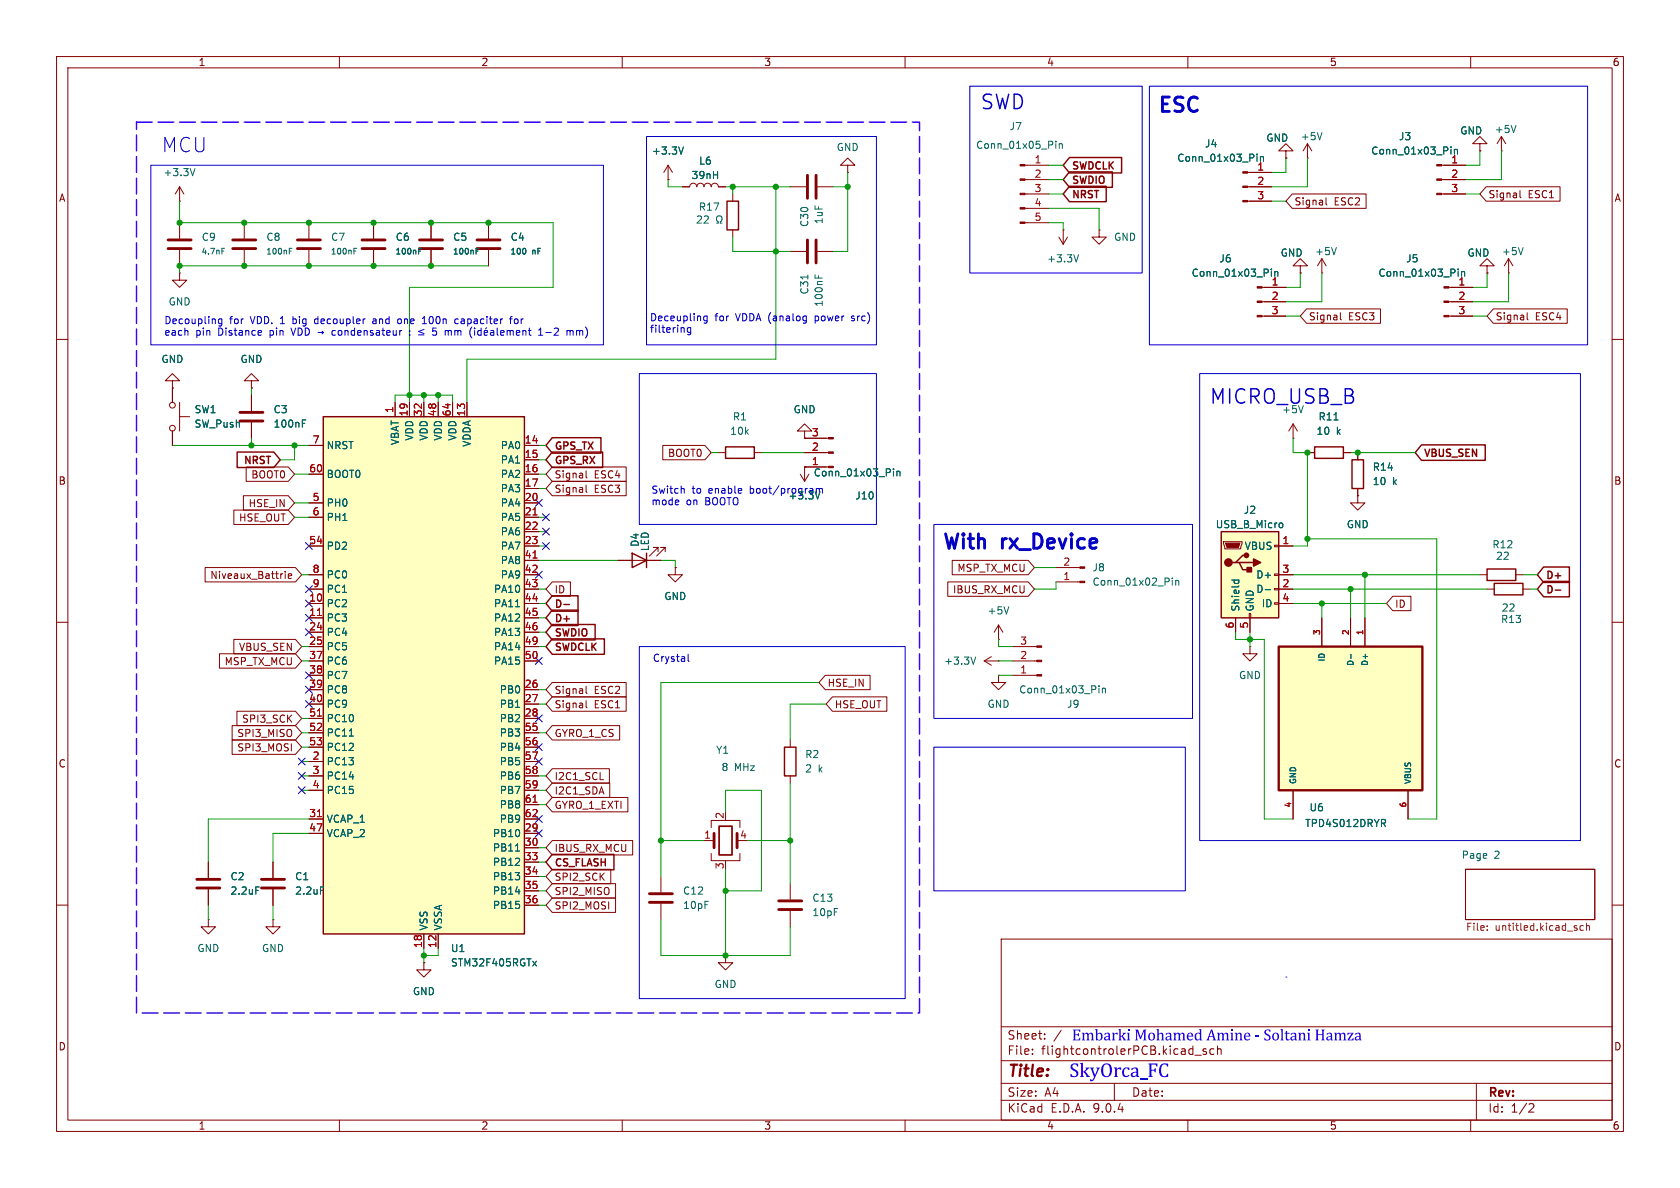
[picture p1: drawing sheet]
<svg xmlns="http://www.w3.org/2000/svg" width="297mm" height="210mm" viewBox="0 0 297 210" stroke-linecap="round" stroke-linejoin="round" font-family="sans-serif">
<g fill="none" stroke="#840000" stroke-width=".18">
<path d="M10 10h277v190h-277zM12 12h273v186h-273zM60 10v2M110 10v2M160 10v2M210 10v2M260 10v2M139.7 33h2.8M144.5 33h2.8M181.2 29.2h4.2M181.2 31.8h4.2M181.2 34.3h4.2"/>
<path d="M181.2 36.8h4.2M181.2 39.4h4.2M227.3 26.7h-1.2l1.2-1.3 1.3 1.3h-1.3v1.2M227.3 27.9h.1M31.7 48.3v1.2h1.3l-1.3 1.3-1.2-1.3h1.2M31.7 48.3h.1M139.7 44.5h2.8M144.5 44.5h2.8M187.2 41.9l.8 1.3M188 40.6h.1M188 40.6v2.6M188.7 41.9l-.7 1.3"/>
<path d="M194.3 40.6v1.3h1.3l-1.3 1.3-1.3-1.3h1.3M194.3 40.6h.1M10 60h2M30.5 68.6v2.5M30.5 76.2v2.5M31.7 73.7h1.8M31.7 71.1v5.1M44.4 69.9v2.7M44.4 74.7v2.8M228.6 77.5h.1M228.6 74.9l-.8 1.3M228.6 74.9l.8 1.3"/>
<path d="M228.6 74.9v2.6M285 60h2M231.1 80h1.3M237.5 80h1.3M10 110h2M174 116.8h2.5M174 116.8l1.3 .8M175.3 116.1l-1.3 .7M176.5 119.4v1.3h1.3l-1.3 1.2-1.2-1.2h1.2M176.5 119.4h.1M176.5 113h.1M176.5 116.8h.1"/>
<path d="M176.5 110.5l-.7 1.3M176.5 110.5l.8 1.3M176.5 110.5v2.5M179.1 119.4h4.2M179.1 116.8h4.2M179.1 114.3h4.2M186.7 102.9h4.2M186.7 100.3h4.2M285 110h2M36.8 152.4v2.8M36.8 157.2v2.8M48.3 152.4v2.8"/>
<path d="M48.3 157.2v2.8M259.1 153.7h22.8v8.9h-22.8zM10 160h2M36.8 162.6v1.2h1.3l-1.3 1.3-1.2-1.3h1.2M36.8 162.6h.1M48.3 162.6v1.2h1.2l-1.2 1.3-1.3-1.3h1.3M48.3 162.6h.1M177 166h108v32h-108zM285 160h2M60 198v2M110 198v2M160 198v2"/>
<path d="M177 194.5h108M177 191.5h108M177 187.5h108M177 181.5h108M182.5 186.3v.1M182.5 185.5v.1M184.7 183.6v.1M184.7 182.8v.1M187.6 182.1l-1.3 2M197 191.5v3M210 198v2M211.2 186.5h1.2"/>
<path d="M212.7 185.5v.3l.5 .2 .1 .2-.2 .2-.4-.1M214 185.5l-.1 .2 .1 .6 .2 .1 .4-.1M215.2 184.9v1.5M215.3 185.5h-.1M215.8 185.5l.1 .9M260 198v2M261 191.5v6.5M270.5 195.1l.5 .1 .2 .3-1 1.1h1"/>
<circle cx="30.5" cy="71.6" r=".51"/>
<circle cx="30.5" cy="75.7" r=".51"/>
</g>
<path d="M262.9 164.3v.2M262.9 163.7v.1M279.9 163.7l-.3-.1-.3 .3 .1 .5h.5M280.5 163.7l.1-.1 .4 .1v.8M280.5 163.2v1.3" fill="none" stroke="#725600" stroke-width=".18"/>
<path d="M142.7 31v4.1M144.3 31v4.1M142.7 42.4v4.1M144.3 42.4v4.1M42.4 72.9h4.1M42.4 74.4h4.1M34.8 155.4h4.1M34.8 157h4.1M46.2 155.4h4.1M46.2 157h4.1" fill="none" stroke="#840000" stroke-width=".51"/>
<g fill="#840000" stroke="#840000" stroke-width=".18">
<path d="M180.3 29.1h.9v.2h-.9z"/>
<path d="M180.3 31.6h.9v.3h-.9z"/>
<path d="M180.3 34.2h.9v.2h-.9z"/>
<path d="M180.3 36.7h.9v.3h-.9z"/>
<path d="M180.3 39.2h.9v.3h-.9z"/>
<path d="M183.3 119.3h.8v.2h-.8z"/>
<path d="M183.3 116.7h.8v.3h-.8z"/>
<path d="M183.3 114.2h.8v.2h-.8z"/>
<path d="M190.9 102.7h.9v.3h-.9z"/>
<path d="M190.9 100.2h.9v.3h-.9z"/>
</g>
<g fill="none" stroke="#006464" stroke-width=".18">
<path d="M186.7 25v.1M186.7 25.4v.8M187.3 25.4v.8M187.3 25.5l.1-.1h.3l.1 .8M142.8 48.6v.7M144.1 48.6v.6M144.7 48.7v.5M190.7 45l-.4 1.3M53.5 74.2h.6M53.5 74.8h.4M235.8 74.2h.8M172.5 116.1l-.4 1.3"/>
<path d="M178.3 107.3l-.4 1.2M207.2 102.2v.1M207.2 102.6v.8M207.8 102.6v.8M207.8 102.7l.2-.1 .3 .1 .1 .7M194.3 121.2v.2M194.3 121.7v.8M194.9 121.7v.8M194.9 121.8l.2-.1h.3v.8M45.2 156.8h.6M56.7 156.8h.6"/>
</g>
<path d="M232.4 79h5.1v2h-5.1z" fill="none" stroke="#840000" stroke-width=".25"/>
<path d="M215.9 94h10.2v15.2h-10.2z" fill="#ffffc2"/>
<path d="M215.9 94h10.2v15.2h-10.2zM218.4 99.4h.7l.6 1.3h1.3M219.1 99.4h2.5M220.3 98.2h-.6l-1.3 1.2h-.6" fill="none" stroke="#840000" stroke-width=".25"/>
<g fill="none" stroke="#840000" stroke-width=".18">
<path d="M30.5 67.3h1.2l-1.2-1.3-1.3 1.3h1.3v1.3M30.5 68.6h.1M44.4 67.3h1.3l-1.3-1.3-1.2 1.3h1.2v1.3M44.4 68.6h.1M216.3 95.8h3.3v.2l-.3 1h-2.8zM225.3 96.4h.8v.2h-.8zM226.1 96.5h2.5M218.4 109.2v2.6M220.9 108.5h.2v.7h-.2zM221 109.2v2.6M225.3 101.5h.8v.2h-.8zM225.3 104h.8v.3h-.8z"/>
<path d="M225.3 106.6h.8v.2h-.8zM226.1 101.6h2.5M226.1 104.1h2.5M226.1 106.7h2.5"/>
</g>
<path d="M216.7 96h2.5l-.3 .8h-2z" fill="#840000" stroke="#840000" stroke-width=".18"/>
<g fill="#840000" stroke="#840000" stroke-width=".25">
<path d="M220.5 100.3h.7v.8h-.7z"/>
<path d="M221.6 98.8l1.3 .6-1.3 .7z"/>
<circle cx="217.2" cy="99.4" r=".63"/>
<circle cx="220.3" cy="98.2" r=".38"/>
</g>
<path d="M226.4 92.4l.3 .1 .1 .2-.1 .5-.3 .1M217.7 102.5h1.3M218.2 102.5v.4M219 102.5v.4M223.7 104.2h.9" fill="none" stroke="#006464" stroke-width=".18"/>
<path d="M226.1 114.3h25.4v25.4h-25.4z" fill="#ffffc2"/>
<path d="M226.1 114.3h25.4v25.4h-25.4z" fill="none" stroke="#840000" stroke-width=".41"/>
<g fill="none" stroke="#840000" stroke-width=".18">
<path d="M31.7 35.6h.1M31.7 33l-.7 1.3M31.7 33l.8 1.3M31.7 33v2.6M31.7 39.4v2.8M43.2 39.4v2.8M54.6 39.4v2.8M66 39.4v2.8M76.2 39.4v2.8M86.4 39.4v2.8M118.1 31.8h.1M118.1 29.2l-.8 1.3"/>
<path d="M118.1 29.2l.8 1.3M118.1 29.2v2.6M231.1 27.9h.1M231.1 25.4l-.7 1.3M231.1 25.4l.8 1.3M231.1 25.4v2.5M254.9 29.2h4.2M254.9 31.8h4.2M254.9 34.3h4.2M31.7 44.2v2.8M43.2 44.2v2.8M54.6 44.2v2.8"/>
<path d="M66 44.2v2.8M76.2 44.2v2.8M86.4 44.2v2.8M223.1 50.8h4.2M223.1 53.3h4.2M223.1 55.9h4.2M233.7 48.3h.1M233.7 45.7v2.6M233.7 45.7l-.8 1.3M233.7 45.7l.7 1.3M256.1 50.8h4.2M256.1 53.3h4.2"/>
<path d="M256.1 55.9h4.2M262.9 47h-1.3l1.3-1.3 1.3 1.3h-1.3v1.3M262.9 48.3h.1M266.7 48.3h.1M266.7 45.7l-.8 1.3M266.7 45.7l.8 1.3M266.7 45.7v2.6M240 87.6v1.3h1.3l-1.3 1.3-1.2-1.3h1.2M240 87.6h.1M240 80v1.3M240 86.4v1.2M221 114.3v1.3h1.2l-1.2 1.2-1.3-1.2h1.3"/>
<path d="M221 114.3h.1M233.7 109.2v5.1M238.8 109.2v5.1M241.3 109.2v5.1M261.6 101.6h1.3M262.9 104.1h1.3M268 101.6h1.2M269.2 104.1h1.3M228.6 139.7v5.1M248.9 139.7v5.1M74.9 170.2v1.3h1.3l-1.3 1.2-1.2-1.2h1.2M74.9 170.2h.1"/>
<path d="M128.3 168.9v1.3h1.2l-1.2 1.3-1.3-1.3h1.3M128.3 168.9h.1"/>
</g>
<g fill="none" stroke="#006464" stroke-width=".18">
<path d="M34.5 29.8l-.5 1.3M120.8 26l-.4 1.2M233.7 23.4l-.4 1.3M256.5 26v.1M256.5 26.4v.8M257.1 26.4v.8M257.1 26.5l.2-.1 .3 .1 .1 .7M39.2 43.9h.5M51.1 43.9h.5M51.1 44.4h.4M62.6 43.9h.5M62.6 44.4h.3"/>
<path d="M74 43.9h.5M74 44.4h.3M84.2 43.9h.4M84.2 44.4h.3M92.9 44.1v.6M224.8 47.6v.1M224.8 48v.8M225.4 48.1l.1-.1 .3 .1 .1 .7M225.4 48v.8M236.3 43.8l-.5 1.2M257.8 47.6v.1M257.8 48v.8"/>
<path d="M258.4 48v.8M258.4 48.1l.2-.1 .3 .1v.7M269.3 43.8l-.4 1.2M238.8 115.7v.7M244.5 145.5l.5 .6M244.8 144.9l.2 .2-.2 .4"/>
</g>
<path d="M29.7 42.4h4.1M29.7 43.9h4.1M41.1 42.4h4.1M41.1 43.9h4.1M52.6 42.4h4M52.6 43.9h4M64 42.4h4.1M64 43.9h4.1M74.2 42.4h4M74.2 43.9h4M84.3 42.4h4.1M84.3 43.9h4.1" fill="none" stroke="#840000" stroke-width=".51"/>
<path d="M239 81.3h2v5.1h-2zM262.9 100.6h5.1v2h-5.1zM264.2 103.1h5v2.1h-5z" fill="none" stroke="#840000" stroke-width=".25"/>
<g fill="#840000" stroke="#840000" stroke-width=".18">
<path d="M254 29.1h.9v.2h-.9z"/>
<path d="M254 31.6h.9v.3h-.9z"/>
<path d="M254 34.2h.9v.2h-.9z"/>
<path d="M255.3 50.7h.8v.2h-.8z"/>
<path d="M255.3 53.2h.8v.3h-.8z"/>
<path d="M255.3 55.8h.8v.2h-.8z"/>
<path d="M222.2 50.7h.9v.2h-.9z"/>
<path d="M222.2 53.2h.9v.3h-.9z"/>
<path d="M222.2 55.8h.9v.2h-.9z"/>
</g>
<path d="M57.1 73.7h35.6v91.4h-35.6z" fill="#ffffc2"/>
<g fill="none" stroke="#840000" stroke-width=".25">
<path d="M128.5 35.6h2.1v5h-2.1zM189.1 32.9h6.5v2.8h-6.5l-1.1-1.4zM189.1 27.8h9.2v2.8h-9.2l-1.1-1.4zM189.1 30.4h7.6v2.7h-7.6l-1.1-1.3zM41.9 79.9h6.5l1.1 1.4-1.1 1.3h-6.5zM57.1 73.7h35.6v91.4h-35.6zM97.6 77.4h8.6v2.7h-8.6l-1.1-1.4zM97.6 79.9h8.9v2.7h-8.9l-1.1-1.3zM128.3 79h5v2h-5zM251.3 78.6h11.3v2.8h-11.3l-1.1-1.4zM111.8 97.8l2.5 1.3-2.5 1.2zM114.3 97.8v2.5"/>
<path d="M97.6 105.3h4.6v2.7h-4.6l-1.1-1.3zM97.6 110.4h7.6v2.7h-7.6l-1.1-1.3zM97.6 112.9h9.2v2.8h-9.2l-1.1-1.4zM97.6 107.9h4.6v2.7h-4.6l-1.1-1.4zM99.7 106.9h1M272.9 102.8h4.5v2.7h-4.5l-1.1-1.4zM272.9 100.2h4.5v2.8h-4.5l-1.1-1.4zM274.9 104.3h1M138.7 132.1h2v5.1h-2zM97.6 151h10.9v2.8h-10.9l-1.1-1.4z"/>
</g>
<g fill="none" stroke="#840000" stroke-width=".18">
<path d="M66 39.4v2.8M76.2 39.4v2.8M86.4 39.4v2.8M118.1 31.8h.1M120.6 33h1.3a.64 .64 0 0 1 .7-.6 .64 .64 0 0 1 .6 .6 .64 .64 0 0 1 .6-.6 .64 .64 0 0 1 .7 .6 .64 .64 0 0 1 .6-.6 .64 .64 0 0 1 .6 .6 .64 .64 0 0 1 .7-.6 .64 .64 0 0 1 .6 .6h1.3M129.5 34.3v1.3M149.9 29.2h-1.3l1.3-1.3 1.2 1.3h-1.2v1.3M149.9 30.5h.1M220.6 33h4.2M220.6 30.5h4.2M220.6 35.6h4.2M227.3 27.9h.1"/>
<path d="M228.4 34.3h13.1v2.5h-13.1l-1.1-1.2zM234.4 35v1l.2 .2M255.3 29.2h3.8M255.3 31.8h3.8M255.3 34.3h3.8M261.6 25.4h-1.3l1.3-1.3 1.3 1.3h-1.3v1.3M261.6 26.7h.1M262.7 33h13.1v2.6h-13.1l-1.1-1.3zM265.4 26.7h.1M265.4 24.1l-.7 1.3M265.4 24.1l.8 1.3M265.4 24.1v2.6"/>
<path d="M268.7 33.7v1.1l.2 .2M66 44.2v2.8M76.2 44.2v2.8M86.4 44.2v2.8M129.5 40.6v1.3M223.5 50.8h3.8M223.5 53.3h3.8M223.5 55.9h3.8M229.9 47h-1.3l1.3-1.3 1.2 1.3h-1.2v1.3M229.9 48.3h.1M231 54.6h13v2.6h-13l-1.1-1.3zM237 55.3v1.1l.1 .2"/>
<path d="M256.5 50.8h3.8M256.5 53.3h3.8M256.5 55.9h3.8M262.9 48.3h.1M264 54.6h13.1v2.6h-13.1l-1.1-1.3zM270 55.3v1.1l.2 .2M30.5 68.6h.1M30.5 68.6v2.5M30.5 76.2v2.5M44.4 68.6h.1M44.4 69.9v2.7M44.4 74.7v2.8"/>
<path d="M54.6 78.7h2.5M69.8 71.1v2.6M72.4 71.1v2.6M74.9 71.1v2.6M77.5 71.1v2.6M80 71.1v2.6M82.5 71.1v2.6M92.7 78.7h2.5M117.2 78.7h7.4l1.1 1.3-1.1 1.3h-7.4zM142.2 76.2h1.3l-1.3-1.3-1.2 1.3h1.2v1.3M142.2 77.5h.1M142.2 77.5h4.3"/>
<path d="M41.3 90.2h9.7l1.1 1.2-1.1 1.3h-9.7zM43 87.6h8l1.1 1.3-1.1 1.3h-8zM43.5 82.5h7.5l1.1 1.3-1.1 1.3h-7.5zM54.6 83.8h2.5M54.6 88.9h2.5M54.6 91.4h2.5M54.6 96.5h2.5M92.7 83.8h2.5M92.7 88.9h2.5M92.7 91.4h2.5M92.7 96.5h2.5M92.7 81.3h2.5"/>
<path d="M92.7 86.4h2.5M92.7 94h2.5M92.7 99.1h2.5M97.6 85.1h13.1v2.5h-13.1l-1.1-1.2zM97.6 82.5h13.1v2.6h-13.1l-1.1-1.3zM103.6 83.2v1.1l.2 .2M103.6 85.8v1l.2 .2M109.2 99.1h7.6M116.3 97.5v-.7h-.7h.7l-1.5 1.5M117.6 97.5v-.7h-.8h.8l-1.5 1.5M127 80h1.3M133.3 80h1.3"/>
<path d="M141.5 83.8l.7 1.3M142.2 82.6h.1M142.2 82.6v2.5M142.2 80h4.3M142.2 82.6h3.8M143 83.8l-.8 1.3M168.3 99.1h13.5l1.1 1.2-1.1 1.3h-13.5zM226.1 96.5h2.5M231.1 80h1.3M237.5 80h1.3M240 87.6h.1M240 80v1.3"/>
<path d="M240 86.4v1.2M36.3 100.3h15.9l1.1 1.3-1.1 1.3h-15.9zM38.8 115.6h13.4l1.1 1.2-1.1 1.3h-13.4zM41.3 113h10.9l1.1 1.3-1.1 1.3h-10.9zM50.4 101v.1M50.4 101.4v.9M51 101.8l.6-.1-.1-.2-.4-.1-.1 .2v.6h.5M54.6 101.6h2.5M54.6 104.1h2.5M54.6 106.7h2.5M54.6 109.2h2.5M54.6 111.8h2.5"/>
<path d="M54.6 114.3h2.5M54.6 116.8h2.5M54.6 119.4h2.5M92.7 101.6h2.5M92.7 104.1h2.5M92.7 106.7h2.5M92.7 109.2h2.5M92.7 111.8h2.5M92.7 114.3h2.5M92.7 116.8h2.5M97.6 102.9h3.2v2.5h-3.2l-1.1-1.3zM119.4 100.3v1.3h1.2l-1.2 1.3-1.3-1.3h1.3"/>
<path d="M119.4 100.3h.1M145.9 119.4h7.9v2.5h-7.9l-1.1-1.2zM167.6 102.9h14.2l1.1 1.2-1.1 1.3h-14.2zM218.4 109.2v2.6M221 109.2v2.6M226.1 101.6h2.5M226.1 104.1h2.5M226.1 106.7h2.5M233.7 109.2v5.1M238.8 109.2v5.1M241.3 109.2v5.1M246.2 105.4h3.2v2.6h-3.2l-1.1-1.3z"/>
<path d="M41 128.3h11.2l1.1 1.2-1.1 1.3h-11.2zM41 130.8h11.2l1.1 1.3-1.1 1.3h-11.2zM41.9 125.7h10.3l1.1 1.3-1.1 1.3h-10.3zM54.6 121.9h2.5M54.6 124.5h2.5M54.6 127h2.5M54.6 129.5h2.5M54.6 132.1h2.5M54.6 134.6h2.5M54.6 137.2h2.5M54.6 139.7h2.5M92.7 121.9h2.5"/>
<path d="M92.7 124.5h2.5M92.7 127h2.5M92.7 129.5h2.5M92.7 132.1h2.5M92.7 134.6h2.5M92.7 137.2h2.5M92.7 139.7h2.5M97.6 138.4h10.2v2.6h-10.2l-1.1-1.3zM97.6 135.9h10.1v2.5h-10.1l-1.1-1.2zM97.6 128.3h11.9v2.5h-11.9l-1.1-1.3zM97.6 123.2h13.1v2.5h-13.1l-1.1-1.2zM97.6 120.6h13.1v2.6h-13.1l-1.1-1.3z"/>
<path d="M103.6 123.9v1l.2 .2M103.6 121.3v1.1l.2 .2M106.1 137.8h.6M139.7 130.8v1.3M139.7 137.2v1.2M147.2 123.2h9.6v2.5h-9.6l-1.2-1.2zM228.6 139.7v5.1M248.9 139.7v5.1M36.8 152.4v2.8M36.8 157.2v2.8M48.3 152.4v2.8M48.3 157.2v2.8"/>
<path d="M54.6 144.8h2.5M54.6 147.3h2.5M92.7 144.8h2.5M92.7 147.3h2.5M92.7 142.2h2.5M92.7 149.9h2.5M92.7 152.4h2.5M92.7 154.9h2.5M92.7 157.5h2.5M97.6 153.7h10.4v2.5h-10.4l-1.1-1.3zM97.6 158.7h11.2v2.6h-11.2l-1.1-1.3zM97.6 156.2h11.2v2.6h-11.2l-1.1-1.3z"/>
<path d="M97.6 148.6h14.2v2.5h-14.2l-1.1-1.2zM97.6 141h13.4v2.5h-13.4l-1.1-1.3zM116.8 154.9v2.8M116.8 159.8v2.8M124.5 148.6h1.7M125.7 146.3v-1.3h5.1v1.3M125.7 150.9v1.2h5.1v-1.2M128.3 152.1v.3M139.7 156.2v2.8M74.9 170.2h.1M74.9 165.1v2.5M77.5 165.1v2.5"/>
<path d="M92.7 160h2.5M139.7 161v2.8"/>
</g>
<path d="M94.2 91h.7M94.2 98.6h.7M56.1 108.8h.7M56.1 126.6h.7M56.1 144.4h.7M94.2 141.8h.7" fill="none" stroke="#a90000" stroke-width=".18"/>
<g fill="none" stroke="#006464" stroke-width=".18">
<path d="M120.8 26l-.4 1.2M126.7 39.4h.3v-.2a.54 .54 0 0 1-.3-.7 .54 .54 0 0 1 .8-.3 .58 .58 0 0 1-.2 1v.2h.3M222.2 27.2v.2M222.2 27.7v.8M222.8 27.7v.8M222.8 27.8l.2-.1h.3l.1 .8M256.5 26v.1M256.5 26.4v.8M257.1 26.4v.8M257.1 26.5l.2-.1 .3 .1 .1 .7M268 22.2l-.4 1.2M74 44.4h.3"/>
<path d="M74 43.9h.5M84.2 44.4h.3M84.2 43.9h.4M92.9 44.1v.6M224.8 47.6v.1M224.8 48v.8M225.4 48.1l.1-.1 .3 .1 .1 .7M225.4 48v.8M257.8 47.6v.1M257.8 48v.8M258.4 48v.8M258.4 48.1l.2-.1 .3 .1v.7"/>
<path d="M53.5 74.8h.4M53.5 74.2h.6M235.8 74.2h.8M145 86.9l-.5 1.3M158 82.9v.1M158 83.3v.8M158.6 83.3v.8M158.6 83.4l.1-.1 .3 .1 .1 .7M226.4 92.4l.3 .1 .1 .2-.1 .5-.3 .1M91.1 107.3h.8M217.7 102.5h1.3M218.2 102.5v.4"/>
<path d="M219 102.5v.4M223.7 104.2h.9M238.8 115.7v.7M61.7 130.1h.8M45.2 156.8h.6M56.7 156.8h.6M91.1 150.4h.8M244.5 145.5l.5 .6M244.8 144.9l.2 .2-.2 .4M94.2 169.9l.6 .9M94.8 169.9l-.6 .9"/>
</g>
<path d="M114.8 158h4.1M114.8 159.5h4.1M126.2 147.3v2.6M130.3 147.3v2.6M137.7 159.3h4M137.7 160.8h4" fill="none" stroke="#840000" stroke-width=".51"/>
<path d="M127.1 146.1h2.3v5h-2.3z" fill="none" stroke="#840000" stroke-width=".3"/>
<g fill="#840000" stroke="#840000" stroke-width=".18">
<path d="M146.5 82.4h.8v.3h-.8z"/>
<path d="M146.5 79.9h.8v.2h-.8z"/>
<path d="M146.5 77.3h.8v.3h-.8z"/>
<path d="M219.7 30.4h.9v.2h-.9z"/>
<path d="M219.7 32.9h.9v.2h-.9z"/>
<path d="M219.7 35.4h.9v.3h-.9z"/>
</g>
<g fill="none" stroke="#009600" stroke-width=".18">
<path d="M31.7 35.6v3.8h66.1v11.4h-25.4v20.3M118.1 31.8v1.2h2.5M128.3 33h11.4M129.5 33v1.3M137.2 33v30.5h-54.7v7.6M147.3 33h2.6M149.9 30.5v14h-2.6M185.4 29.2h2.6M185.4 34.3h2.6M185.4 36.8h8.9v3.8M185.4 31.8h2.6M185.4 39.4h2.6v1.2"/>
<path d="M224.8 35.6h2.5M227.3 27.9v2.6h-2.5M231.1 27.9v5.1h-6.3M259.1 34.3h2.5M261.6 26.7v2.5h-2.5M265.4 26.7v5.1h-6.3M86.4 47h-54.7v1.3M129.5 41.9v2.6h10.2M227.3 55.9h2.6M229.9 48.3v2.5h-2.6M233.7 48.3v5h-6.4M260.3 55.9h2.6"/>
<path d="M262.9 48.3v2.5h-2.6M266.7 48.3v5h-6.4M30.5 78.7h24.1M44.4 68.6v1.3M44.4 77.5v1.2M52.1 78.7v2.6h-2.6M69.8 71.1v-1.2h10.2v1.2M74.9 69.9v1.2M77.5 69.9v1.2M95.2 78.7h1.3M228.6 77.5v2.5h2.5v16.5h-2.5M52.1 88.9h2.5"/>
<path d="M52.1 83.8h2.5M52.1 91.4h2.5M95.2 81.3h1.3M95.2 83.8h1.3M95.2 91.4h1.3M95.2 94h1.3M95.2 99.1h14M95.2 86.4h1.3M95.2 96.5h1.3M116.8 99.1h2.6v1.2M125.7 80h1.3M134.6 80h7.6"/>
<path d="M231.1 95.3h22.9v49.5h-5.1M238.8 80h11.4M53.3 101.6h1.3M53.3 114.3h1.3M53.3 116.8h1.3M95.2 109.2h1.3M95.2 104.1h1.3M95.2 106.7h1.3M95.2 114.3h1.3M95.2 111.8h1.3M176.5 113v1.3h2.6M176.5 116.8h2.6"/>
<path d="M176.5 119.4h2.6M182.9 100.3h3.8M186.7 102.9v1.2h-3.8M218.4 111.8v1.2h5.1v31.8h5.1M221 111.8v2.5M228.6 104.1h34.3M228.6 101.6h33M228.6 106.7h16.5M233.7 106.7v2.5M238.8 104.1v5.1M241.3 101.6v7.6M269.2 101.6h2.6"/>
<path d="M270.5 104.1h1.3M53.3 139.7h1.3M53.3 132.1h1.3M53.3 137.2h1.3M53.3 129.5h1.3M53.3 134.6h1.3M53.3 127h1.3M95.2 139.7h1.3M95.2 137.2h1.3M95.2 129.5h1.3M95.2 124.5h1.3M95.2 121.9h1.3"/>
<path d="M139.7 138.4v17.8M144.8 120.7h-28v34.2M146 124.5h-6.3v6.3M54.6 147.3h-6.3v5.1M54.6 144.8h-17.8v7.6M95.2 157.5h1.3M95.2 149.9h1.3M95.2 152.4h1.3M95.2 154.9h1.3M95.2 142.2h1.3M116.8 148.6h7.7M128.3 143.5v-3.8h6.3v17.8h-6.3"/>
<path d="M128.3 153.7v15.2M132.1 148.6h7.6M36.8 160v2.6M48.3 160v2.6M74.9 167.6v2.6M77.5 167.6v1.3h-2.6M95.2 160h1.3M116.8 162.6v6.3h22.9v-5.1"/>
</g>
<g fill="none" stroke="#000084" stroke-width=".18">
<path d="M54 95.9l1.2 1.2M55.2 95.9l-1.2 1.2M94.6 88.3l1.3 1.2M95.9 88.3l-1.3 1.2M95.9 93.4l1.2 1.2M95.9 95.9l1.2 1.2M95.9 90.8l1.2 1.2M97.1 93.4l-1.2 1.2M97.1 95.9l-1.2 1.2M97.1 90.8l-1.2 1.2M54 118.8l1.2 1.2M54 108.6l1.2 1.2"/>
<path d="M54 103.5l1.2 1.2M54 111.2l1.2 1.2M54 106.1l1.2 1.2M55.2 118.8l-1.2 1.2M55.2 108.6l-1.2 1.2M55.2 103.5l-1.2 1.2M55.2 111.2l-1.2 1.2M55.2 106.1l-1.2 1.2M94.6 101l1.3 1.2M94.6 116.2l1.3 1.2M95.9 101l-1.3 1.2M95.9 116.2l-1.3 1.2"/>
<path d="M52.7 136.6l1.2 1.2M52.7 139.1l1.2 1.2M52.7 134l1.2 1.2M53.9 136.6l-1.2 1.2M53.9 139.1l-1.2 1.2M53.9 134l-1.2 1.2M54 121.3l1.2 1.2M54 123.9l1.2 1.2M55.2 121.3l-1.2 1.2M55.2 123.9l-1.2 1.2M94.6 126.4l1.3 1.2M94.6 134l1.3 1.2"/>
<path d="M94.6 131.5l1.3 1.2M95.9 126.4l-1.3 1.2M95.9 134l-1.3 1.2M95.9 131.5l-1.3 1.2M94.6 146.7l1.3 1.2M94.6 144.2l1.3 1.2M95.9 146.7l-1.3 1.2M95.9 144.2l-1.3 1.2"/>
</g>
<g fill="none" stroke="#0000c2" stroke-width=".18">
<path d="M171.4 15.2h30.5v33.1h-30.5zM203.2 15.2h77.5v45.8h-77.5zM26.7 29.2h80v31.8h-80zM114.3 24.1h40.6v36.9h-40.6zM39.2 56.4v1l-.2 .2h-.3M39.2 56.4h-.3l-.3 .2 .1 .6h.5M46 58.4l.2 .3-.6 .1M46.2 59.2l-.2 .1M51.4 58l.5 1.3M55.7 56.4l-.1 .2 .1 .6M66.3 56.4h-.4M66.4 56.7h-.3l-.2 .2v.3h.5"/>
<path d="M70.8 56.4h-.3l-.2 .2 .1 .5 .1 .1h.3M71 58.4l-.2 .1M72.4 59.1v.2M72.4 58.5v.1M74 59.2h1M74.7 57.2h.7M74.8 56.3l.2-.4v1.3M75 58.2l-1 .4 1 .4M79.4 58.4l.4 .2v.7M81 56.4h-.4l-.2 .2 .1 .6h.5M83.9 58.4v.9M84.6 58.5l-.1 .2v.4l.2 .2 .4-.1"/>
<path d="M85.1 58v1.3M85.7 58.5v.7h.4M86.1 58.5l.1 .2-.6 .1M87.2 58.5l.1 .8M87.3 58.7l-.4 .1-.2 .2 .2 .3 .4-.1M87.9 58v1.1l.2 .2M88.6 58.5v.7h.4M89 58.5l.1 .2-.6 .1M89.7 58.5l.3-.1 .2 .2M89.7 58.4v.9M90.1 56.4h.5M90.2 58.6l.2-.2 .3 .1v.8"/>
<path d="M90.2 58.6v.7M90.6 55.9l-.3 .2v1.1M91.3 58.8l.6-.1-.1-.2-.3-.1-.2 .2v.6h.5M91.3 56.4h-.3l-.1 .2 .1 .5 .3 .1M92.4 58.5l.2-.1 .3 .1 .1 .8M92.4 58.4v.9M93.4 58.4h.5M93.6 58v1.1l.3 .2M95.2 59.3h.7M95.2 58.4l.4-.4v1.3M96.5 58.8h1M100.3 58.5l.3-.1 .2 .2"/>
<path d="M100.8 58.6l.2-.2 .3 .1v.8M100.8 58.6v.7M101.9 58.5l.4-.1 .2 .2M101.9 58.4v.9M102.5 58.6l.2-.2 .3 .1v.8M102.5 58.6v.7M103.5 57.8a1.46 1.46 0 0 1 0 1.9M121.6 58l-.1 .2 .1 .4 .1 .2 .4-.1M122.1 57.9v1l-.2 .3-.3-.1M125 55.9v1l-.2 .2h-.3M125 55.9h-.4l-.2 .2 .1 .6h.5M142.4 55.9h.1"/>
<path d="M142.5 55.9v1.1M142.5 56.7h-.1M150.5 56.7h.1M150.7 55.9l-.2 .1 .2 .3M113 66h41.9v26.7h-41.9zM212.1 66h67.3v82.6h-67.3zM120.6 86.3l.4 .2v.7M144.3 86.5l.4-.2 .2 .2M144.3 86.3v.9M144.9 86.5l.1-.2 .3 .1 .1 .8M144.9 86.5v.7M165.1 92.7h45.7v34.3h-45.7z"/>
<path d="M113 114.3h47v62.2h-47zM121.6 115.6v1.1l.2 .2M165.1 132.1h44.4v25.4h-44.4zM227.3 172.7h.1"/>
</g>
<path d="M24.1 21.6h138.5v157.5h-138.5z" fill="none" stroke="#3e00ff" stroke-width=".25" stroke-dasharray="2.8 1"/>
<g fill="#009600" stroke="#009600" stroke-width=".18">
<circle cx="128.3" cy="157.5" r=".46"/>
<circle cx="128.3" cy="168.9" r=".46"/>
<circle cx="139.7" cy="148.6" r=".46"/>
<circle cx="74.9" cy="168.9" r=".46"/>
<circle cx="116.8" cy="148.6" r=".46"/>
<circle cx="66" cy="39.4" r=".46"/>
<circle cx="66" cy="47" r=".46"/>
<circle cx="54.6" cy="47" r=".46"/>
<circle cx="54.6" cy="39.4" r=".46"/>
<circle cx="31.7" cy="47" r=".46"/>
<circle cx="43.2" cy="47" r=".46"/>
<circle cx="43.2" cy="39.4" r=".46"/>
<circle cx="31.7" cy="39.4" r=".46"/>
<circle cx="77.5" cy="69.9" r=".46"/>
<circle cx="74.9" cy="69.9" r=".46"/>
<circle cx="72.4" cy="69.9" r=".46"/>
<circle cx="44.4" cy="78.7" r=".46"/>
<circle cx="52.1" cy="78.7" r=".46"/>
<circle cx="149.9" cy="33" r=".46"/>
<circle cx="137.2" cy="33" r=".46"/>
<circle cx="137.2" cy="44.5" r=".46"/>
<circle cx="86.4" cy="39.4" r=".46"/>
<circle cx="129.5" cy="33" r=".46"/>
<circle cx="76.2" cy="39.4" r=".46"/>
<circle cx="76.2" cy="47" r=".46"/>
<circle cx="221" cy="113" r=".46"/>
<circle cx="233.7" cy="106.7" r=".46"/>
<circle cx="241.3" cy="101.6" r=".46"/>
<circle cx="238.8" cy="104.1" r=".46"/>
<circle cx="231.1" cy="95.3" r=".46"/>
<circle cx="240" cy="80" r=".46"/>
<circle cx="231.1" cy="80" r=".46"/>
</g>
<g font-size="3.5" fill="#0000c2">
<text x="173.2" y="19.7">SWD</text>
<text x="204.4" y="20.6">ESC</text>
<text x="28.4" y="27.2">MCU</text>
<text x="213.8" y="71.8">MICRO_USB_B</text>
<text x="166.3" y="97.8">With</text>
<text x="177.1" y="97.8">rx_Device</text>
</g>
<text font-size="3.5" fill="#0903ff" x="189" y="191.1">SkyOrca_FC</text>
<text font-size="2.8" fill="#0903ff" x="189.5" y="184.5">EmbarkiMohamedAmine- SoltaniHamza</text>
<text font-size="2.8" fill="#840000" x="178" y="190.9">Title:</text>
<g font-size="2.1" fill="#840000">
<text x="178" y="184">Sheet:</text>
<text x="178" y="186.7">File:</text>
<text x="184.1" y="186.7">flightcontrolerPCB.kicad_sch</text>
<text x="178" y="196.9">KiCad</text>
<text x="178" y="194.1">Size:</text>
<text x="184.7" y="194.1">A4</text>
<text x="185.7" y="196.9">E.D.A.</text>
<text x="193.3" y="196.9">9.0.4</text>
<text x="200" y="194.1">Date:</text>
<text x="263" y="194.3">Rev:</text>
<text x="263" y="196.9">Id:</text>
<text x="267.1" y="196.9">1/2</text>
</g>
<g font-size="1.8" fill="#840000">
<text x="35" y="11.9">1</text>
<text x="85" y="11.9">2</text>
<text x="135" y="11.9">3</text>
<text x="185" y="11.9">4</text>
<text x="235" y="11.9">5</text>
<text x="285" y="11.9">6</text>
<text x="10.3" y="35.9">A</text>
<text x="189.4" y="35.4">NRST</text>
<text x="189.4" y="30.3">SWDCLK</text>
<text x="189.4" y="32.9">SWDIO</text>
<text x="263" y="35.2">Signal</text>
<text x="270.1" y="35.2">ESC1</text>
<text x="285.3" y="35.9">A</text>
<text x="228.8" y="36.5">Signal</text>
<text x="235.9" y="36.5">ESC2</text>
<text x="231.3" y="56.8">Signal</text>
<text x="238.4" y="56.8">ESC3</text>
<text x="264.3" y="56.8">Signal</text>
<text x="271.4" y="56.8">ESC4</text>
<text x="42.8" y="82.4">NRST</text>
<text x="97.9" y="79.8">GPS_TX</text>
<text x="97.9" y="82.4">GPS_RX</text>
<text x="118" y="81">BOOT0</text>
<text x="251.6" y="81.1">VBUS_SEN</text>
<text x="10.3" y="85.9">B</text>
<text x="43.8" y="89.9">HSE_IN</text>
<text x="44.3" y="84.8">BOOT0</text>
<text x="97.9" y="87.3">Signal</text>
<text x="97.9" y="84.8">Signal</text>
<text x="105" y="87.3">ESC3</text>
<text x="105" y="84.8">ESC4</text>
<text x="285.3" y="85.9">B</text>
<text x="42.2" y="92.4">HSE_OUT</text>
<text x="169.2" y="101.3">MSP_TX_MCU</text>
<text x="37.1" y="102.6">Niveaux_Battrie</text>
<text x="97.9" y="107.8">D-</text>
<text x="97.9" y="105.1">ID</text>
<text x="168.4" y="105.1">IBUS_RX_MCU</text>
<text x="246.5" y="107.6">ID</text>
<text x="273.2" y="105.2">D-</text>
<text x="273.2" y="102.7">D+</text>
<text x="97.9" y="112.9">SWDIO</text>
<text x="97.9" y="110.3">D+</text>
<text x="39.6" y="117.8">MSP_TX_MCU</text>
<text x="42.2" y="115.3">VBUS_SEN</text>
<text x="97.9" y="115.4">SWDCLK</text>
<text x="97.9" y="125.4">Signal</text>
<text x="97.9" y="122.9">Signal</text>
<text x="105" y="125.4">ESC1</text>
<text x="105" y="122.9">ESC2</text>
<text x="146.2" y="121.6">HSE_IN</text>
<text x="147.5" y="125.4">HSE_OUT</text>
<text x="41.9" y="130.5">SPI3_MISO</text>
<text x="42.7" y="128">SPI3_SCK</text>
<text x="97.9" y="130.5">GYRO_1_CS</text>
<text x="10.3" y="135.9">C</text>
<text x="41.9" y="133">SPI3_MOSI</text>
<text x="285.3" y="135.9">C</text>
<text x="97.9" y="140.7">I2C1_SDA</text>
<text x="97.9" y="138.1">I2C1_SCL</text>
<text x="97.9" y="143.2">GYRO_1_EXTI</text>
<text x="97.9" y="155.9">SPI2_SCK</text>
<text x="97.9" y="153.5">CS_FLASH</text>
<text x="97.9" y="150.8">IBUS_RX_MCU</text>
<text x="97.9" y="161">SPI2_MOSI</text>
<text x="97.9" y="158.4">SPI2_MISO</text>
<text x="10.3" y="185.9">D</text>
<text x="285.3" y="185.9">D</text>
<text x="35" y="199.9">1</text>
<text x="85" y="199.9">2</text>
<text x="135" y="199.9">3</text>
<text x="185" y="199.9">4</text>
<text x="235" y="199.9">5</text>
<text x="285" y="199.9">6</text>
</g>
<g font-size="1.8" fill="#006464">
<text x="178.4" y="23.2">J7</text>
<text x="258.1" y="24">GND</text>
<text x="264.2" y="23.7">+5V</text>
<text x="115.2" y="27.5">+3.3V</text>
<text x="123.5" y="29.3">L6</text>
<text x="147.8" y="26.9">GND</text>
<text x="172.5" y="26.5">Conn_01x05_Pin</text>
<text x="208" y="28.8">Conn_01x03_Pin</text>
<text x="212.9" y="26.3">J4</text>
<text x="223.8" y="25.2">GND</text>
<text x="229.9" y="25">+5V</text>
<text x="242.3" y="27.5">Conn_01x03_Pin</text>
<text x="247.2" y="25">J3</text>
<text x="28.8" y="31.3">+3.3V</text>
<text x="122.2" y="31.9">39nH</text>
<text x="122.9" y="39.7">22</text>
<text x="123.5" y="37.4">R17</text>
<text x="143.1" y="40.2" transform="rotate(-90 143.1 40.2)">C30</text>
<text x="145.6" y="39.7" transform="rotate(-90 145.6 39.7)">1uF</text>
<text x="35.6" y="42.8">C9</text>
<text x="47" y="42.8">C8</text>
<text x="58.4" y="42.8">C7</text>
<text x="69.9" y="42.8">C6</text>
<text x="80" y="42.8">C5</text>
<text x="90.2" y="42.8">C4</text>
<text x="185" y="46.6">+3.3V</text>
<text x="196.9" y="42.8">GND</text>
<text x="215.5" y="46.6">J6</text>
<text x="226.3" y="45.6">GND</text>
<text x="232.4" y="45.3">+5V</text>
<text x="248.5" y="46.6">J5</text>
<text x="259.3" y="45.6">GND</text>
<text x="265.4" y="45.3">+5V</text>
<text x="143.1" y="52.2" transform="rotate(-90 143.1 52.2)">C31</text>
<text x="210.6" y="49.1">Conn_01x03_Pin</text>
<text x="243.6" y="49.1">Conn_01x03_Pin</text>
<text x="29.7" y="54.2">GND</text>
<text x="145.6" y="54.3" transform="rotate(-90 145.6 54.3)">100nF</text>
<text x="28.4" y="64.4">GND</text>
<text x="42.4" y="64.4">GND</text>
<text x="34.3" y="73.3">SW1</text>
<text x="34.3" y="75.8">SW_Push</text>
<text x="48.3" y="73.3">C3</text>
<text x="48.3" y="75.8">100nF</text>
<text x="73.3" y="78" transform="rotate(-90 73.3 78)">VDD</text>
<text x="75.8" y="78" transform="rotate(-90 75.8 78)">VDD</text>
<text x="78.3" y="78" transform="rotate(-90 78.3 78)">VDD</text>
<text x="80.9" y="78" transform="rotate(-90 80.9 78)">VDD</text>
<text x="129" y="77.1">10k</text>
<text x="129.5" y="74.5">R1</text>
<text x="140.2" y="73.3">GND</text>
<text x="226.6" y="73.3">+5V</text>
<text x="232.6" y="77.1">10</text>
<text x="233" y="74.5">R11</text>
<text x="236.2" y="77.1">k</text>
<text x="57.7" y="79.6">NRST</text>
<text x="70.7" y="78.8" transform="rotate(-90 70.7 78.8)">VBAT</text>
<text x="83.4" y="79.1" transform="rotate(-90 83.4 79.1)">VDDA</text>
<text x="88.4" y="79.6">PA0</text>
<text x="88.4" y="82.1">PA1</text>
<text x="242.6" y="83.4">R14</text>
<text x="57.7" y="84.7">BOOT0</text>
<text x="57.7" y="89.8">PH0</text>
<text x="88.4" y="84.7">PA2</text>
<text x="88.4" y="87.2">PA3</text>
<text x="88.4" y="89.8">PA4</text>
<text x="139.3" y="88.5">+3.3V</text>
<text x="143.8" y="84.4">Conn_01x03_Pin</text>
<text x="151.1" y="88.5">J10</text>
<text x="242.6" y="86">10</text>
<text x="246.2" y="86">k</text>
<text x="57.7" y="92.3">PH1</text>
<text x="88.4" y="92.3">PA5</text>
<text x="88.4" y="94.8">PA6</text>
<text x="214.8" y="93.6">USB_B_Micro</text>
<text x="219.8" y="91">J2</text>
<text x="238" y="93.6">GND</text>
<text x="57.7" y="97.4">PD2</text>
<text x="88.4" y="97.4">PA7</text>
<text x="88.4" y="99.9">PA8</text>
<text x="113.1" y="96.8" transform="rotate(-90 113.1 96.8)">D4</text>
<text x="114.9" y="97.5" transform="rotate(-90 114.9 97.5)">LED</text>
<text x="193" y="101.2">J8</text>
<text x="219.9" y="97.4">VBUS</text>
<text x="263.7" y="97.1">R12</text>
<text x="264.4" y="99.2">22</text>
<text x="57.7" y="102.5">PC0</text>
<text x="57.7" y="105">PC1</text>
<text x="57.7" y="107.5">PC2</text>
<text x="87.2" y="105">PA10</text>
<text x="87.2" y="107.5">PA11</text>
<text x="88.4" y="102.5">PA9</text>
<text x="117.3" y="106.3">GND</text>
<text x="193" y="103.7">Conn_01x02_Pin</text>
<text x="222" y="102.5">D+</text>
<text x="222" y="105">D-</text>
<text x="223" y="107.5">ID</text>
<text x="57.7" y="110.1">PC3</text>
<text x="57.7" y="112.6">PC4</text>
<text x="87.2" y="110.1">PA12</text>
<text x="87.2" y="112.6">PA13</text>
<text x="174.5" y="108.8">+5V</text>
<text x="219.3" y="108.2" transform="rotate(-90 219.3 108.2)">Shield</text>
<text x="221.8" y="108.2" transform="rotate(-90 221.8 108.2)">GND</text>
<text x="265.3" y="110.3">R13</text>
<text x="265.4" y="108.3">22</text>
<text x="57.7" y="115.2">PC5</text>
<text x="57.7" y="117.7">PC6</text>
<text x="87.2" y="115.2">PA14</text>
<text x="87.2" y="117.7">PA15</text>
<text x="166.8" y="117.7">+3.3V</text>
<text x="57.7" y="120.2">PC7</text>
<text x="57.7" y="122.8">PC8</text>
<text x="57.7" y="125.3">PC9</text>
<text x="88.2" y="122.8">PB0</text>
<text x="88.2" y="125.3">PB1</text>
<text x="174.5" y="125.3">GND</text>
<text x="180.1" y="122.8">Conn_01x03_Pin</text>
<text x="188.5" y="125.3">J9</text>
<text x="218.9" y="120.2">GND</text>
<text x="57.7" y="127.9">PC10</text>
<text x="57.7" y="130.4">PC11</text>
<text x="88.2" y="127.9">PB2</text>
<text x="88.2" y="130.4">PB3</text>
<text x="57.7" y="132.9">PC12</text>
<text x="57.7" y="135.5">PC13</text>
<text x="88.2" y="132.9">PB4</text>
<text x="88.2" y="135.5">PB5</text>
<text x="126.5" y="133.5">Y1</text>
<text x="127.5" y="136.5">8</text>
<text x="129.8" y="136.5">MHz</text>
<text x="142.2" y="134.2">R2</text>
<text x="142.2" y="136.8">2</text>
<text x="144.6" y="136.8">k</text>
<text x="57.7" y="138">PC14</text>
<text x="57.7" y="140.6">PC15</text>
<text x="88.2" y="138">PB6</text>
<text x="88.2" y="140.6">PB7</text>
<text x="88.2" y="143.1">PB8</text>
<text x="231.4" y="143.6">U6</text>
<text x="57.7" y="145.6">VCAP_1</text>
<text x="57.7" y="148.2">VCAP_2</text>
<text x="87" y="148.2">PB10</text>
<text x="88.2" y="145.6">PB9</text>
<text x="230.6" y="146.4">TPD4S012DRYR</text>
<text x="40.6" y="155.8">C2</text>
<text x="52.1" y="155.8">C1</text>
<text x="87" y="150.7">PB11</text>
<text x="87" y="153.3">PB12</text>
<text x="87" y="155.8">PB13</text>
<text x="258.3" y="151.9">Page</text>
<text x="264.1" y="151.9">2</text>
<text x="40.6" y="158.3">2.2uF</text>
<text x="52.1" y="158.3">2.2uF</text>
<text x="87" y="158.3">PB14</text>
<text x="87" y="160.9">PB15</text>
<text x="120.7" y="158.3">C12</text>
<text x="120.7" y="160.9">10pF</text>
<text x="143.5" y="159.6">C13</text>
<text x="75.8" y="164.6" transform="rotate(-90 75.8 164.6)">VSS</text>
<text x="78.3" y="164.6" transform="rotate(-90 78.3 164.6)">VSSA</text>
<text x="143.5" y="162.2">10pF</text>
<text x="34.8" y="168.5">GND</text>
<text x="46.2" y="168.5">GND</text>
<text x="79.6" y="171">STM32F405RGTx</text>
<text x="79.6" y="168.5">U1</text>
<text x="72.9" y="176.1">GND</text>
<text x="126.2" y="174.9">GND</text>
</g>
<g font-size="1.8" fill="#a90000">
<text x="182.8" y="29">1</text>
<text x="256.5" y="29">1</text>
<text x="182.8" y="31.5">2</text>
<text x="182.8" y="34">3</text>
<text x="222.2" y="30.2">1</text>
<text x="222.2" y="32.8">2</text>
<text x="222.2" y="35.3">3</text>
<text x="256.5" y="31.5">2</text>
<text x="256.5" y="34">3</text>
<text x="182.8" y="36.6">4</text>
<text x="182.8" y="39.1">5</text>
<text x="224.7" y="50.5">1</text>
<text x="224.7" y="53.1">2</text>
<text x="257.7" y="50.5">1</text>
<text x="257.7" y="53.1">2</text>
<text x="224.7" y="55.6">3</text>
<text x="257.7" y="55.6">3</text>
<text x="69.6" y="73.1" transform="rotate(-90 69.6 73.1)">1</text>
<text x="72.1" y="73.7" transform="rotate(-90 72.1 73.7)">19</text>
<text x="74.7" y="73.7" transform="rotate(-90 74.7 73.7)">32</text>
<text x="77.2" y="73.7" transform="rotate(-90 77.2 73.7)">48</text>
<text x="79.8" y="73.7" transform="rotate(-90 79.8 73.7)">64</text>
<text x="82.3" y="73.7" transform="rotate(-90 82.3 73.7)">13</text>
<text x="143.4" y="77.2">3</text>
<text x="54.6" y="83.6">60</text>
<text x="55.2" y="78.5">7</text>
<text x="92.7" y="78.5">14</text>
<text x="92.7" y="81">15</text>
<text x="92.7" y="83.6">16</text>
<text x="143.4" y="82.3">1</text>
<text x="143.4" y="79.8">2</text>
<text x="55.2" y="88.6">5</text>
<text x="92.7" y="86.1">17</text>
<text x="92.7" y="88.6">20</text>
<text x="55.2" y="91.2">6</text>
<text x="92.7" y="91.2">21</text>
<text x="92.7" y="93.7">22</text>
<text x="54.6" y="96.3">54</text>
<text x="55.2" y="101.3">8</text>
<text x="92.7" y="96.3">23</text>
<text x="92.7" y="98.8">41</text>
<text x="92.7" y="101.3">42</text>
<text x="187.9" y="100.1">2</text>
<text x="226.6" y="96.3">1</text>
<text x="226.6" y="101.3">3</text>
<text x="54.6" y="106.4">10</text>
<text x="55.2" y="103.9">9</text>
<text x="92.7" y="103.9">43</text>
<text x="92.7" y="106.4">44</text>
<text x="187.9" y="102.6">1</text>
<text x="226.6" y="103.9">2</text>
<text x="226.6" y="106.4">4</text>
<text x="54.6" y="109">11</text>
<text x="54.6" y="111.5">24</text>
<text x="92.7" y="109">45</text>
<text x="92.7" y="111.5">46</text>
<text x="218.2" y="111.2" transform="rotate(-90 218.2 111.2)">6</text>
<text x="220.7" y="111.2" transform="rotate(-90 220.7 111.2)">5</text>
<text x="54.6" y="114">25</text>
<text x="54.6" y="116.6">37</text>
<text x="54.6" y="119.1">38</text>
<text x="92.7" y="114">49</text>
<text x="92.7" y="116.6">50</text>
<text x="180.3" y="119.1">1</text>
<text x="180.3" y="116.6">2</text>
<text x="180.3" y="114">3</text>
<text x="54.6" y="121.7">39</text>
<text x="54.6" y="124.2">40</text>
<text x="92.7" y="121.7">26</text>
<text x="92.7" y="124.2">27</text>
<text x="54.6" y="126.7">51</text>
<text x="54.6" y="129.3">52</text>
<text x="54.6" y="131.8">53</text>
<text x="92.7" y="126.7">28</text>
<text x="92.7" y="129.3">55</text>
<text x="92.7" y="131.8">56</text>
<text x="55.2" y="134.4">2</text>
<text x="55.2" y="136.9">3</text>
<text x="92.7" y="134.4">57</text>
<text x="92.7" y="136.9">58</text>
<text x="55.2" y="139.4">4</text>
<text x="92.7" y="139.4">59</text>
<text x="92.7" y="142">61</text>
<text x="54.6" y="144.5">31</text>
<text x="54.6" y="147.1">47</text>
<text x="92.7" y="144.5">62</text>
<text x="92.7" y="147.1">29</text>
<text x="92.7" y="149.6">30</text>
<text x="124.4" y="148.3">1</text>
<text x="128" y="144.9" transform="rotate(-90 128 144.9)">2</text>
<text x="130.7" y="148.3">4</text>
<text x="92.7" y="152.1">33</text>
<text x="92.7" y="154.7">34</text>
<text x="128" y="153.7" transform="rotate(-90 128 153.7)">3</text>
<text x="92.7" y="157.2">35</text>
<text x="92.7" y="159.8">36</text>
<text x="74.7" y="167.7" transform="rotate(-90 74.7 167.7)">18</text>
<text x="77.2" y="167.7" transform="rotate(-90 77.2 167.7)">12</text>
</g>
<g font-size="1.8" fill="#0000c2">
<text x="29" y="57.5">Decoupling</text>
<text x="29" y="59.5">each</text>
<text x="34.6" y="59.5">pin</text>
<text x="38.7" y="59.5">Distance</text>
<text x="40.6" y="57.5">for</text>
<text x="44.4" y="57.5">VDD. 1</text>
<text x="48" y="59.5">pin</text>
<text x="52" y="59.5">VDD þÿ!’condensateur</text>
<text x="52.2" y="57.5">big</text>
<text x="56.3" y="57.5">decoupler</text>
<text x="66.8" y="57.5">and</text>
<text x="71.4" y="57.5">one</text>
<text x="75.2" y="59.5">þÿ&quot;d5</text>
<text x="75.9" y="57.5">100n</text>
<text x="80.3" y="59.5">mm</text>
<text x="81.9" y="57.5">capaciter</text>
<text x="91.9" y="57.5">for</text>
<text x="97.3" y="59.5">1-2</text>
<text x="114.8" y="57">Deceupling</text>
<text x="114.8" y="59">filtering</text>
<text x="126.4" y="57">for</text>
<text x="130.2" y="57">VDDA (analog</text>
<text x="144.5" y="57">power</text>
<text x="151.2" y="57">src)</text>
<text x="115.1" y="87.5">Switch</text>
<text x="115.1" y="89.5">mode</text>
<text x="121.3" y="89.5">on</text>
<text x="122.3" y="87.5">to</text>
<text x="124.8" y="89.5">BOOTO</text>
<text x="125.4" y="87.5">enable</text>
<text x="132.8" y="87.5">boot/program</text>
<text x="115.3" y="117.2">Crystal</text>
</g>
<g font-size="1.8" fill="#725600">
<text x="259.1" y="164.9">File:</text>
<text x="264.3" y="164.9">untitled.kicad_sch</text>
</g>
<g font-size="1.4" fill="#006464">
<text x="35.5" y="45.2">4.7nF</text>
<text x="47" y="45.2">100nF</text>
<text x="58.4" y="45.2">100nF</text>
<text x="69.8" y="45.2">100nF</text>
<text x="80" y="45.2">100nF</text>
<text x="90.1" y="45.2">100</text>
<text x="94.1" y="45.2">nF</text>
<text x="234.4" y="117.1" transform="rotate(-90 234.4 117.1)">ID</text>
<text x="239.5" y="117.8" transform="rotate(-90 239.5 117.8)">D-</text>
<text x="242" y="117.8" transform="rotate(-90 242 117.8)">D+</text>
<text x="229.3" y="138.7" transform="rotate(-90 229.3 138.7)">GND</text>
<text x="249.7" y="138.7" transform="rotate(-90 249.7 138.7)">VBUS</text>
</g>
<g font-size="1.4" fill="#a90000">
<text x="233.4" y="112.4" transform="rotate(-90 233.4 112.4)">3</text>
<text x="238.5" y="112.4" transform="rotate(-90 238.5 112.4)">2</text>
<text x="241" y="112.4" transform="rotate(-90 241 112.4)">1</text>
<text x="228.3" y="142.9" transform="rotate(-90 228.3 142.9)">4</text>
<text x="248.7" y="142.9" transform="rotate(-90 248.7 142.9)">6</text>
</g>
</svg>
